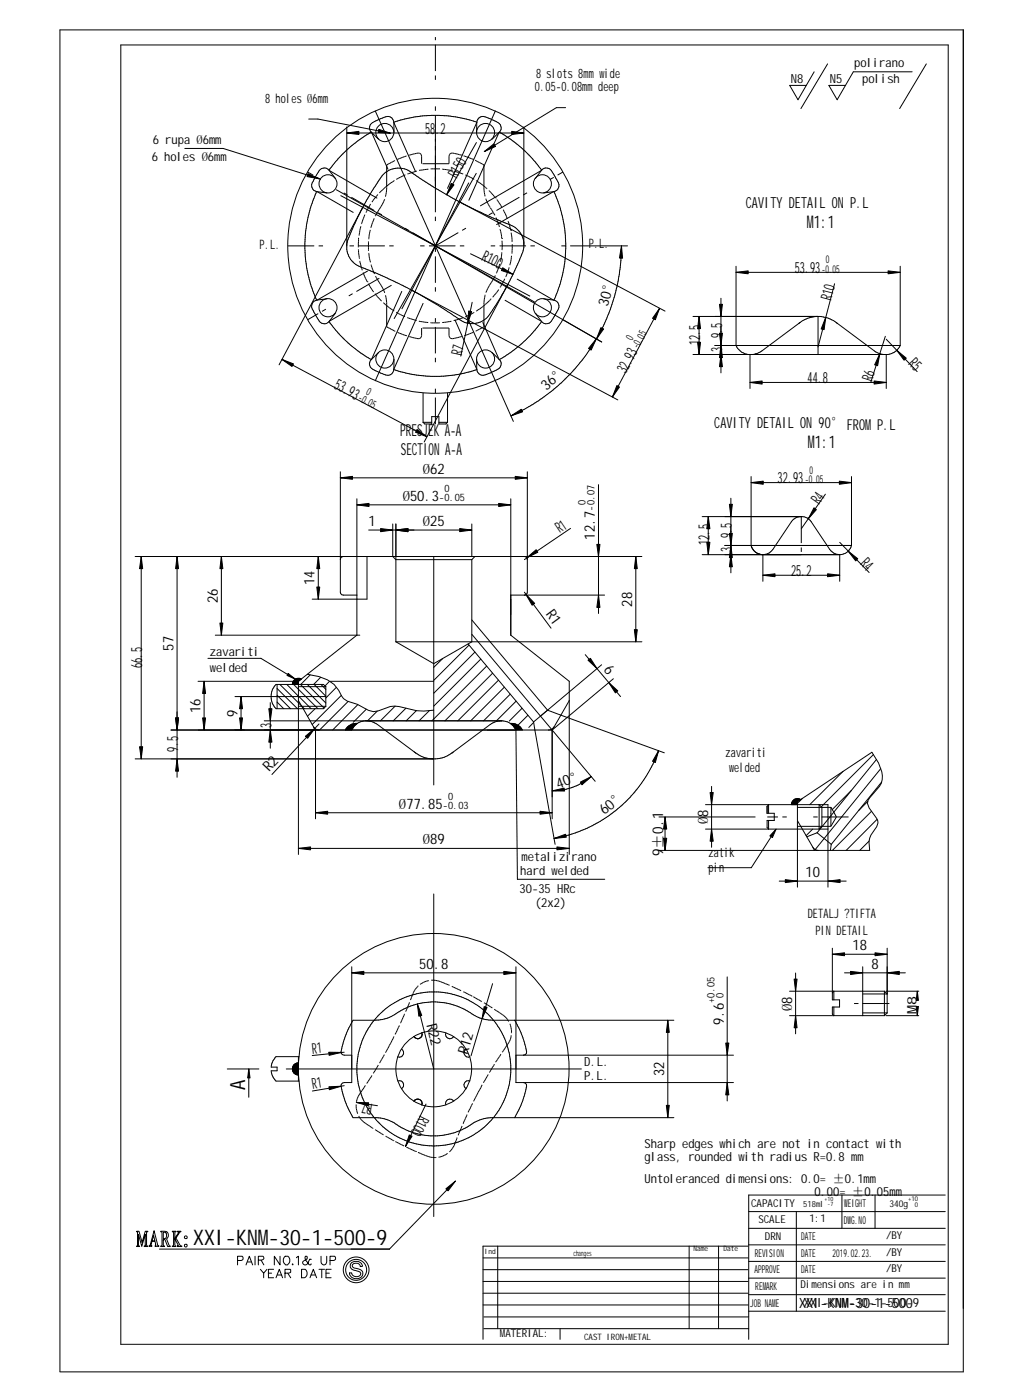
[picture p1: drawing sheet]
<svg xmlns="http://www.w3.org/2000/svg" width="235mm" height="322mm" viewBox="0 0 235 322" stroke-linecap="round" stroke-linejoin="round" font-family="sans-serif">
<g fill="none" stroke="#000" stroke-width=".23">
<path d="M13.8 6.9h208v309.1h-208zM27.8 10.4h190.5v299.2h-190.5zM187.5 16.5l-3.8 6.5-1.9-3.3h3.8M190.5 14.7l-6.1 10.3M210 16.5h-13.5l-3.8 6.5-1.9-3.3h3.9M213.3 14.7l-6.2 10.3M42.5 34.2h8.9l22.1 7M71.1 27.4h2.1l16.7 3.3M75.8 39.3l11 6.3M79.8 29.2v28.3a5.3 5.3 0 0 0 4.4 4.4l5 2.1 5.6 2.8M79.8 30.6h40.8M85.5 30.5l1.7 1.6"/>
<path d="M85.5 30.4a30 30 0 0 0-6 4.4l-2.2 2.4-1.5 2M85.6 30.5l3.7 8.5M86.4 25.6l31.8 71.5M90.7 28.2a1.57 1.57 0 0 0-1-1.3 1.57 1.57 0 0 0-1.7 .3l-1.5 .6a1.57 1.57 0 0 0-1.3 1 1.57 1.57 0 0 0 .3 1.7M90.7 28.2v2.3M90.7 28.1a29.7 29.7 0 0 1 8.7-1.5l3.4 .1 2.1 .2 4.9 1.2M90.7 28.2l5 11.3M100.2 32v10.8M109.7 32.8l-6.9 12.1M109.8 28.2a1.57 1.57 0 0 1 1-1.3 1.57 1.57 0 0 1 1.6 .3l1.5 .6a1.57 1.57 0 0 1 1.3 1 1.57 1.57 0 0 1-.3 1.7l-1.6 1.6M109.8 28.2l-.1 2.3M109.8 28.2l-6.8 15.2"/>
<path d="M114 25.6l-27.6 62.1M114.9 30.5l-7 15.6M115 30.4l2.7 1.8 2.6 2.1 2.3 2.3 2.1 2.6M120.6 29.2v27.8l-1.1 3.1-2.6 5.4M124.6 39.3l-14 8.1M130.2 24.8h-2.1l-16.6 10.1M72.9 44.1l-1.5 4-.8 3.7a30.2 30.2 0 0 0 0 9.7l.8 3.7 1.5 3.9M73 44.1l8.3 4.8M77.2 41.1l-1.4-1.9a1.39 1.39 0 0 0-2.3 .1 9.8 9.8 0 0 0-1.7 3.6 1.44 1.44 0 0 0 1.1 1.2l2.4 .3M83.5 47.7l-.1 .4a51.9 51.9 0 0 0-3.6 8.1M83.5 47.7l-19.2 36.3M105.7 46.4l5.6 2.8 4.6 2a6.5 6.5 0 0 1 4.2 3l.5 1.6"/>
<path d="M105.7 46.4l-5.9-3.3-3.8-2.5a8.3 8.3 0 0 0-3.7-1.8 5 5 0 0 0-5.1 2.7l-3.7 6.2M105.7 46.4l47.4 25.3M108.3 58.4l9.8 4.8M123.3 41.1l1.4-1.9a1.39 1.39 0 0 1 2.3 .1 9.8 9.8 0 0 1 1.7 3.6 1.44 1.44 0 0 1-1.2 1.2l-2.3 .3M127.4 44.1l-13.1 7.6M127.6 44.1l1.2 3.2 .7 2.4a29.8 29.8 0 0 1 0 13.8l-.7 2.5-1.2 3.1M134.2 56.6h10.3M143.1 56.6a42.9 42.9 0 0 1-3.4 16.6l-2.4 4.9M75.3 68.8l-2.4 .3a1.46 1.46 0 0 0-.8 2.4l.5 1a3 3 0 0 0 1.8 2 1.26 1.26 0 0 0 1.4-.5l1.4-1.8M75.8 74.1l2 2.6 2.3 2.3 3 2.3 2.4 1.5M84.6 62.4l-11.6 6.7M90.1 65.7l-14.3 8.3"/>
<path d="M92.5 67.1l-6.9 15.6M94.8 66.8l47.4 25.3M97.4 69.9l-6.7 15.1M104.8 73.7l5 11.3M108.7 69.6l-2.6 12.4M111.2 74.3l3.7 8.4M116.3 69.2l8.3 4.8M116.9 65.5l-2.8 4.9a7.5 7.5 0 0 1-3.9 3.9 5.3 5.3 0 0 1-5.3-1.4l-4.3-2.7-5.8-3.4M116.9 65.5l-19.2 36.3M119.1 64.3l8.3 4.8M124.7 74.1l-2.1 2.6-2.3 2.3-2.6 2.1-2.7 1.7M125.2 68.8l2.3 .3a1.59 1.59 0 0 1 .7 2.8l-.6 1a2.07 2.07 0 0 1-2 1.7l-.9-.6-1.4-1.8"/>
<path d="M137.3 78l-2.3 3.6-3.4 4.2-2.4 2.4-4.3 3.4a46.5 46.5 0 0 1-7.3 4.2M138.5 78.8l-8.9-5.2 9 5.2M151.8 71l-10.8 20.4M159.6 72.9h29.2a7 7 0 0 1 3.7 1.4M161 72.9v8.7M164.6 79.6h42.7M166 68.7v17.2M169.5 61.3v18.3a3.4 3.4 0 0 0 2.8 2M169.5 62.7h37.8M188 72.9a7.2 7.2 0 0 0-3.5 1.1l-9.1 6.8-1 .6-1.1 .2M192.2 65.3l-3.9 14.6M192.5 74.3l.3 .2"/>
<path d="M192.5 74.3l9.1 6.8 1.9 .5M203.8 77.5l-3.3 10.5M204 78.1l7.2 7.5M207.3 79.6a3.6 3.6 0 0 1-2.8 2h-44.9M207.3 61.3v18.3M64.9 82.8l33.4 17.8M87.2 81.2l-1.7 1.6M90.6 85.1a30 30 0 0 0 8.6 1.6h2.1a29.3 29.3 0 0 0 8.5-1.6M90.7 82.7v2.4a1.57 1.57 0 0 1-1 1.3 1.57 1.57 0 0 1-1.7-.4l-1.5-.6a1.57 1.57 0 0 1-1.3-1 1.57 1.57 0 0 1 .3-1.6M97.4 97.3l.4 .3h1.6v-1.6h1.6v1.6h1.7l.3-.3M97.4 97.3h2M97.4 90.5v6.8"/>
<path d="M101 97.3h2M103 90.5v6.8M113.3 81.2l1.6 1.6a1.57 1.57 0 0 1 .3 1.6 1.57 1.57 0 0 1-1.3 1l-1.5 .6a1.59 1.59 0 0 1-1.6 .4 1.59 1.59 0 0 1-1-1.3l-.1-2.4M172.7 88.1h31.3M172.7 81.6v7.9M204 81.6v7.9M78.4 108.7v27.7l.3 .6 .3 .1h3.2M78.4 110.1h43M82.2 114.9v31.4l-13.5 10.6M82.2 116.3h35.4M117.6 114.9v31.4l13.5 10.6v39.9M121.4 108.7v27.7l-.3 .6-.4 .1"/>
<path d="M137.8 111.6v29.7M161.7 119h23.4l.8 .3 .6 .5 4.6 6.8a2.79 2.79 0 0 0 2.7 1.1 2.79 2.79 0 0 0 2.2-2.1M163.1 119v8.7M168.3 114.8v17.1M172.9 109.8v15.8l.2 .4M172.9 111.2h23.1M184.3 119l-1.2 .3-.6 .5-4.6 6.8a2.69 2.69 0 0 1-2.3 1.1M190 113.8l-5.5 8M196 109.8v15.8M31.1 128.2h116.7M32.5 128.2v46.6M40.8 128.2v50.8"/>
<path d="M51 128.2v18.1M73.3 128.2v9.8M79 128.2l-.6 .3v.4M84.5 128.2v9.8h-12.6M84.9 122.1h23.7M90.4 120.7v7.5l.7 .7h17.5M91.1 120.7v27.1M99.9 128.2v52.6M108.6 128.9v18.9l-8.7 5.1-8.8-5.1M108.6 120.7v7.5M109.3 128.2l-.7 .7M117.6 137.1h21.6"/>
<path d="M120.7 128.2l.6 .3 .1 .4M120.7 136.4l6.2 8.3M131.4 121.7l-10.7 7.2M146.4 128.2v19.6M161.7 127.7h31.6v6.2M166.9 125.6h29.1M173.1 126l.7 1 1.4 .7M173.1 126l.4 .7a2.61 2.61 0 0 0 2.1 1v6.2M175.6 132.5h17.7M193.3 124.9l6.8 7M45.6 156.9h23.1M47 156.9v11.2"/>
<path d="M47.9 151.6h12.2l7.9 4.8M49.6 146.3h33.2M63.8 157.6v5.6M63.8 158.6l4.7 4.6M64.4 157.6l5.7 5.6M66 157.6l5.6 5.6M67.6 157.6l5.6 5.6M68.7 156.9v39.9M68.7 158.1h6.3M69.2 157.6l5.4 5.5M69.4 156.4a1.39 1.39 0 0 0-2.1 1.2M70.7 157.6l4.3 4.3"/>
<path d="M70.8 155.3l2.6 .5a7 7 0 0 1 5.3 4.5l.4 .6 .9 .6 2.3 .7 2.5 1.4 1.2 .3 1.1-.2 2.8-1 .9-.1 1 .1 4.1 1 1.7 .1 2.3-.2M71.4 155.4l-2.1 2.2M72.3 157.6l2.7 2.7M73.8 156l-1.6 1.6M73.9 157.6l1.1 1.2M75 158.1l-.5-.5h-11a4 4 0 0 0 0 5.6h11l.5-.5M75 158.1v4.6M75.9 156.9l-1.1 1.1M76 156.9h23.9M77.4 158.3l-2.4 2.5M91.1 147.8h56.7M101.9 151.7l-2 2"/>
<path d="M107.8 148.3l15.1 18M108 148.6l-8.1 8.1M108.6 142.8l17.5 20.8M108.6 146.1l28.4 33.8M109.3 150.2l-9.4 9.5M110.7 151.8l-10.8 10.8M112.1 153.4l-12.7 12.6M113.4 155.1l-11 10.9M114.8 156.7l-9.4 9.3M116.1 158.3l-7.7 7.7M117.5 159.9l-6.2 6.1M134.7 150.8l8.2 9.6"/>
<path d="M138.5 153.1l-14 11.8M141.2 156.3l-14.1 11.8M39.4 168.1h87.7M54.1 160.4h20.9M55.5 160.4v7.7M60.8 166h54.8a3.6 3.6 0 0 1 3.2 2.1l.3 34.4h20.1M62.2 161.8v10.5M63.8 161.7l1.5 1.5M63.8 160.1l3.1 3.1M68.7 161.4l3.5 6.1M68.7 162.7h6.3M72.2 167.5l.4 .6v20.5"/>
<path d="M72.2 167.5a1.33 1.33 0 0 0 1.2 .6M72.6 163.2l-1.8 1.8M73.4 166.7l-10.8 11.7M78.6 160.2l-6.7 6.7M80.2 161.5l-6.6 6.6M82.3 166.6l-.6 .5-.7 1M82.3 166.6a3 3 0 0 0-2.8 1.5M82.4 162.3l-5.8 5.8M84.2 166l-1.2 .2-.7 .4M84.3 163.4l-3 3M84.4 166l1.2 .2 1.3 .7 8.8 6.5M86.9 163.8l-2.3 2.2"/>
<path d="M91 162.6l-3.4 3.4M93.5 163.1l-2.9 2.9M95.4 173.2l.3 .2M95.7 173.4l1.8 1 2 .4M95.9 163.6l-2.4 2.4M98.9 163.6l-2.4 2.4M115.4 166l-1.2 .2-1.3 .7-9.9 7.2-1.1 .4-1.2 .2-69.6 .1M117.5 166.6a3 3 0 0 1 2.8 1.5M118.8 161.5l-4.5 4.5M120.2 163.1l-2.9 3M121.5 164.7l-2.2 2.2M122.9 166.3l4.9 28.2"/>
<path d="M122.9 166.4l-1.1 1.1M126.1 163.6l-3.2 2.7M126.1 163.6l26.9 9.8M127.1 168.1v20.5M127.6 167.5l-.5 .6M127.6 167.5a1.33 1.33 0 0 1-1.3 .6M131.1 161.4l-3.5 6.1M136.1 178.8a14 14 0 0 1-9 3.3M151.6 172.9l-1.3 3.1-1 1.9-2.6 3.8-2.8 3.1-3.9 3.2a32.3 32.3 0 0 1-7.5 3.8l-4.9 1.3M194.1 177.7l-7.7 7.6M201.1 173.8l-12 12M201.8 174.9l-13.7 16.9"/>
<path d="M68.7 195.4h62.4M72.6 187.2h54.5M151.7 195.9h35.8M151.7 188.2h22.2M153.1 188.2v7.7M162.4 191h28.2v13.3M162.4 185.3h28.2v3.4M163.8 181.1v14M177 187.3v-2l-.4 .4v1.6h1.7v1.7h-1.7v1.6l.4 .4v-2M177.5 192.7l-4.5 7.1h-10M183.6 184.6l17.1-11.3 1.6 2.4a5.1 5.1 0 0 1 .2 5.4l-2.3 2.7-.4 .6-.1 .7 .4 1 2 2.9v.6l-.3 .8a5.4 5.4 0 0 0-1.6 5.5h-11.8a1.49 1.49 0 0 1-1.2-.8l-3.6-6.1zM183.6 190.3h5.7"/>
<path d="M183.6 186h7.7M183.6 189.1v15.2M184.4 184.1a1.4 1.4 0 0 0-2.2 1.2M184.7 183.9l-1.1 1.1M187.1 191l-1.5 1.5M188.1 191.8l-2.3 .9M188.1 191.8l3.3 2.7M188.6 185.3l.6 .7v4.3l-.6 .7zM191.3 186v1.9M191.3 186l.7 1.1M191.4 194.5l-.2 1.4M196 182l-4.4 4.5"/>
<path d="M199.8 184.6l-2.1 2.1M200.1 193.7l-2.1 2.2M200.7 186.8l-9.1 9.1M201.9 188.7l-7.1 7.2M203 180.1l-11.6 14.4M99.9 205.9v74.3M179.4 202.9h15.4M191.6 218.4v11.9h1.7v1.6h-1.7v1.7l.4 .3v-2M191.6 219.8h12.7M204.3 218.4v14.9M81 222.7v26.6h-1.8a.79 .79 0 0 0-.6 1.3 22.5 22.5 0 0 0 2.7 6.8h5.5a11 11 0 0 1 5.8 2.4 15.4 15.4 0 0 0 14.6 0l.4-.2a9.9 9.9 0 0 1 5.4-2.2h42.2M81 224.1h37.8"/>
<path d="M96.1 231.3l3.8 14.9M97.1 237.9a1.01 1.01 0 0 1-.5 1.2 1.01 1.01 0 0 1-1.3-.4M102.7 237.9a1.01 1.01 0 0 0 .5 1.2 1.01 1.01 0 0 0 1.3-.4M113.4 226.6l-4.9 16.5M118.5 235a18.7 18.7 0 0 1 2.7 7.6l-.3 .3-.4 .1M118.8 222.7v26.6h50.1M153.8 235v22.4M155.2 235h-41.8a9.4 9.4 0 0 1-5.8-2.2 15.2 15.2 0 0 0-15.7 .2 9 9 0 0 1-5.5 2h-5.1a18.7 18.7 0 0 0-2.7 7.6l.2 .3 .4 .1h1.8M167.4 225v28.6M181.8 233.9h21.8M181.8 228.3h21.8M183.2 224.1v14"/>
<path d="M191.6 228.7l.4-.4v2M194.4 224.1h14M198.6 233.3h5.7M198.6 222.7v11.2M203.6 228.3l.7 .6h-5.7M203.6 228.3v5.6M204 233.9h7.5M204 228.3h7.5M204.3 233.3l-.7 .6M211.2 228.3v1.6M211.2 232.3v1.6M52.3 246.2h7.3"/>
<path d="M57.3 246.2v6.5M65.9 246.2h68M68.7 243.4v5.6M68.7 244.8a1.4 1.4 0 0 0-1.4 1.4 1.4 1.4 0 0 0 1.4 1.4M68.8 243.4h-5.3l-.6 .9-.5 1.5h1.4v.8h-1.4l.3 1.1 .8 1.3h5.3M79.2 242.3l-7.3 .8M79.2 250l-7.3 1.3M82 253.9l4.9 .8M91.6 248.9a1.01 1.01 0 0 1 1.2 .6 1.01 1.01 0 0 1-.4 1.3M92.4 241.6a.99 .99 0 0 1 .4 1.3 .99 .99 0 0 1-1.2 .5M95.3 253.6a1.01 1.01 0 0 1 1.3-.4 1.01 1.01 0 0 1 .5 1.3M98.1 254.3l-4.8 9.8"/>
<path d="M104.5 253.6a1.01 1.01 0 0 0-1.3-.4 1.01 1.01 0 0 0-.5 1.3M107.4 241.6a.99 .99 0 0 0-.5 1.3 .99 .99 0 0 0 1.3 .5M108.2 248.9a1.01 1.01 0 0 0-1.3 .6 1.01 1.01 0 0 0 .5 1.3M118.8 243h50.1M120.5 249.3a.79 .79 0 0 1 .7 1.3 22.5 22.5 0 0 1-2.7 6.8M104.9 272l-15.2 15.7h-53M172.4 279h45.2M183.3 279v23M193.8 275.2v7.7M201.5 275.2v7.7M217.6 275.2h-45.2v33.3M31.5 283.6h.5l.7 2.6 .7-2.6h.6l-.3 .2v3l.3 .3h-.8l.2-.2v-2.6l-.8 2.7-.7-2.7v2.5l.2 .3h-.6l.2-.2v-3.2z"/>
<path d="M35.3 284.5l.3 1.3h-.6zM35.5 283.4l.8 3.4 .3 .2h-.9v-.1a.55 .55 0 0 0 0-.8v-.2h-.7l-.2 .9 .2 .2h-.7l.4-.5zM37 283.6h.9a.98 .98 0 0 1 .9 .7 .98 .98 0 0 1-.4 1.1l.5 1.4 .3 .3h-.6l-.6-1.6-.4 .1v1.3l.3 .2h-.9l.3-.3v-2.9zM37.6 283.8a.55 .55 0 0 1 .6 .1 .55 .55 0 0 1 .2 .6l-.2 .6-.6 .2zM39.7 283.6h.8l-.2 .2v1.5l.8-1.5-.3-.2h.9l-1.2 1.5 .9 1.7 .5 .3h-1l.2-.1-.1-.2-.7-1.4v1.4l.2 .3h-.8l.3-.3v-2.9zM42.5 286.7h.6v.3l-.3 .2a.34 .34 0 0 1-.3-.5zM54.7 290.3l1.1-.1 .2-.2-.1-.5-1.2-.2v2M56.6 291.3l.8-2 .8 2M57 290.6h.8M58.7 289.3v2M59.5 290.2l1-.1 .2-.2v-.4l-1.2-.2v2M59.9 292.3l.8 .9 .8-.9"/>
<path d="M60.1 290.2l.6 1.1M60.7 293.2v1.1M61.8 293.2h.7M63 292.3h-1.2v2h1.2M63.5 294.3l.8-2 .8 2M63.9 293.7h1M64.5 289.3v2l-1.3-2v2M65.6 293.2l1.2-.1 .1-.6-1.3-.2v2M65.7 289.3a.98 .98 0 0 1 1 .6 .98 .98 0 0 1-.2 1.1l-.3 .3a1.02 1.02 0 0 1-.9-1.5zM66.3 293.2l.6 1.1M67.4 291.1l-.1 .1 .1 .1 .1-.1M68.2 289.7l.5-.4v2"/>
<path d="M69.4 292.3h.7a1.04 1.04 0 0 1 .6 1 1.04 1.04 0 0 1-.6 1h-.7zM71.4 294.3l.7-2 .8 2M71.6 293.7h1M71.6 290.1l-.3-.1-.3 .6a.66 .66 0 0 1-.7 .8 .66 .66 0 0 1-.6-.8l1-.6v-.7h-.4l-.1 .2a2.52 2.52 0 0 0 1.1 1.8h.2l.1-.2M73.4 292.3h1.3M73.9 289.3v1.3a.66 .66 0 0 0 .7 .7 .66 .66 0 0 0 .6-.7v-1.3M74.1 292.3v2M75.1 293.2h.7M76 290.3l1-.1 .3-.2-.1-.5-1.2-.2v2M76.2 292.3h-1.1v2h1.1M81 290.8a1.58 1.58 0 0 1 2.4 .7v.2h-.5a.93 .93 0 0 0-.8-.8 .93 .93 0 0 0-1 .7l.4 .4a2.15 2.15 0 0 1 2 1 1.53 1.53 0 0 1-1.4 1.5 1.53 1.53 0 0 1-1.6-1.3l.4-.1a1.09 1.09 0 0 0 1 .9 1.09 1.09 0 0 0 1.2-.7l-.3-.4-.3-.1a2.13 2.13 0 0 1-1.9-1l.1-.6zM111.2 297.8h61"/>
<path d="M111.2 295.1h61M111.2 292.4h61M111.2 289.7h61M114.6 287v19M158.7 287v19M165.4 287v19M172.2 287h-61v21.5M172.4 286.7h45.2M172.4 290.5h45.2M172.4 294.4h45.2M172.4 298.2h45.2M172.4 282.9h45.2"/>
<path d="M111.2 300.6h61M111.4 306h61M111.4 303.3h61M128.9 306v2.5M172.4 302h45.2"/>
<circle cx="88.6" cy="30.5" r="2.09"/>
<circle cx="111.8" cy="30.5" r="2.09"/>
<circle cx="75.5" cy="42.3" r="2.09"/>
<circle cx="100.2" cy="56.6" r="34"/>
<circle cx="124.9" cy="42.3" r="2.09"/>
<circle cx="75.5" cy="70.9" r="2.09"/>
<circle cx="124.9" cy="70.9" r="2.09"/>
<circle cx="88.6" cy="82.7" r="2.09"/>
<circle cx="111.8" cy="82.7" r="2.09"/>
<circle cx="99.8" cy="246.2" r="31.2"/>
<circle cx="99.9" cy="246.2" r="8.7"/>
<circle cx="99.9" cy="246.2" r="17.7"/>
<circle cx="42.8" cy="285" r=".33"/>
<circle cx="82" cy="292.5" r="2.42"/>
<circle cx="82" cy="292.5" r="2.96"/>
</g>
<g fill="#000" stroke="#000" stroke-width=".23">
<path d="M70.9 40l2.6 1.2-2.8-.5z" fill-rule="evenodd"/>
<path d="M79.8 30.6l2.8-.3v.7z" fill-rule="evenodd"/>
<path d="M87.2 29.8l2.7 .9-2.8-.2z" fill-rule="evenodd"/>
<path d="M111.5 34.9l2.2-1.8 .4 .6z" fill-rule="evenodd"/>
<path d="M117.8 30.3l2.8 .3-2.8 .4z" fill-rule="evenodd"/>
<path d="M103.9 42.2l.6 .4-1.7 2.3z" fill-rule="evenodd"/>
<path d="M143.1 56.6l.2 2.9-.7-.1z" fill-rule="evenodd"/>
<path d="M107.9 71.6l.7 .2-.9 2.7z" fill-rule="evenodd"/>
<path d="M115.7 61.7l2.4 1.5-2.7-.9z" fill-rule="evenodd"/>
<path d="M138.3 75.5l.7 .3-1.7 2.3z" fill-rule="evenodd"/>
<path d="M151.8 71l-.9 2.6-.7-.3z" fill-rule="evenodd"/>
<path d="M160.6 78.9h.7l-.3 2.7z" fill-rule="evenodd"/>
<path d="M161 72.9l.3 2.8h-.7z" fill-rule="evenodd"/>
<path d="M165.7 76.7h.6l-.3 2.9z" fill-rule="evenodd"/>
<path d="M165.7 70.1h.6l-.3 2.8z" fill-rule="evenodd"/>
<path d="M169.5 62.7l2.8-.3v.7z" fill-rule="evenodd"/>
<path d="M190.1 73.1l-.4 2.8-.6-.1z" fill-rule="evenodd"/>
<path d="M204.5 62.4l2.8 .3-2.8 .4z" fill-rule="evenodd"/>
<path d="M64.9 82.8l2.7 1-.4 .6z" fill-rule="evenodd"/>
<path d="M96 98.9l2.3 1.7-2.6-1z" fill-rule="evenodd"/>
<path d="M117.6 95.8l2.4-1.5 .3 .6z" fill-rule="evenodd"/>
<path d="M137.3 78l-1.2 2.6-.6-.4z" fill-rule="evenodd"/>
<path d="M142 88.8l.6 .3-1.6 2.3z" fill-rule="evenodd"/>
<path d="M166 81.6l.3 2.8h-.6z" fill-rule="evenodd"/>
<path d="M166 79.6l.3 2.8h-.6z" fill-rule="evenodd"/>
<path d="M172.7 88.1l2.8-.4v.8z" fill-rule="evenodd"/>
<path d="M201.3 87.7l2.7 .4-2.7 .4z" fill-rule="evenodd"/>
<path d="M202.6 81.5l-.5 2.7-.7-.2z" fill-rule="evenodd"/>
<path d="M206.5 80.7l2.2 1.8-.5 .5z" fill-rule="evenodd"/>
<path d="M78.4 110.1l2.8-.4v.7z" fill-rule="evenodd"/>
<path d="M82.2 116.3l2.8-.4v.8z" fill-rule="evenodd"/>
<path d="M114.8 115.9l2.8 .4-2.8 .4z" fill-rule="evenodd"/>
<path d="M118.6 109.7l2.8 .4-2.8 .3z" fill-rule="evenodd"/>
<path d="M167.9 116.1h.7l-.3 2.9z" fill-rule="evenodd"/>
<path d="M172.9 111.2l2.8-.4v.7z" fill-rule="evenodd"/>
<path d="M187.4 117l.6 .4-1.9 2.1z" fill-rule="evenodd"/>
<path d="M193.3 110.8l2.7 .4-2.7 .3z" fill-rule="evenodd"/>
<path d="M32.5 128.2l.4 2.8h-.8z" fill-rule="evenodd"/>
<path d="M40.8 128.2l.3 2.8h-.7z" fill-rule="evenodd"/>
<path d="M51 128.2l.3 2.8h-.7z" fill-rule="evenodd"/>
<path d="M73.3 128.2l.3 2.8h-.7z" fill-rule="evenodd"/>
<path d="M72.9 135.2h.7l-.3 2.8z" fill-rule="evenodd"/>
<path d="M87.6 121.7l2.8 .4-2.8 .4z" fill-rule="evenodd"/>
<path d="M91.1 122.1l2.8-.4v.8z" fill-rule="evenodd"/>
<path d="M91.1 122.1l2.8-.4v.8z" fill-rule="evenodd"/>
<path d="M105.8 121.7l2.8 .4-2.8 .4z" fill-rule="evenodd"/>
<path d="M121.1 136.9l2 2.1-.6 .4z" fill-rule="evenodd"/>
<path d="M121.3 128.5l2.1-1.9 .4 .6z" fill-rule="evenodd"/>
<path d="M137.4 125.4h.7l-.3 2.8z" fill-rule="evenodd"/>
<path d="M137.8 137.1l.3 2.8h-.7z" fill-rule="evenodd"/>
<path d="M146.4 128.2l.3 2.8h-.7z" fill-rule="evenodd"/>
<path d="M163.1 119l.3 2.8h-.7z" fill-rule="evenodd"/>
<path d="M162.7 124.9h.7l-.3 2.8z" fill-rule="evenodd"/>
<path d="M167.9 122.8h.7l-.3 2.8z" fill-rule="evenodd"/>
<path d="M168.3 127.7l.3 2.8h-.7z" fill-rule="evenodd"/>
<path d="M168.3 125.6l.3 2.8h-.7z" fill-rule="evenodd"/>
<path d="M175.6 132.5l2.8-.3v.6z" fill-rule="evenodd"/>
<path d="M190.5 132.2l2.8 .3-2.8 .3z" fill-rule="evenodd"/>
<path d="M195.3 126.9l2.2 1.8-.5 .5z" fill-rule="evenodd"/>
<path d="M47 156.9l.3 2.8h-.6z" fill-rule="evenodd"/>
<path d="M50.6 143.5h.7l-.3 2.8z" fill-rule="evenodd"/>
<path d="M66.3 155.1l1.7 1.3-1.9-.8z" fill-rule="evenodd"/>
<path d="M68 156.4l.5-.2 .9 .2-.7 .5v.7h-1.4l.1-.5z" fill-rule="evenodd"/>
<path d="M135.4 152l.5-.4 1.6 2.4z" fill-rule="evenodd"/>
<path d="M140.2 157.2l2 1.9-.5 .5z" fill-rule="evenodd"/>
<path d="M146 145h.7l-.3 2.8z" fill-rule="evenodd"/>
<path d="M32.1 172h.8l-.4 2.8z" fill-rule="evenodd"/>
<path d="M40.4 165.3h.7l-.3 2.8z" fill-rule="evenodd"/>
<path d="M40.8 174.8l.3 2.8h-.7z" fill-rule="evenodd"/>
<path d="M40.4 165.3h.7l-.3 2.8z" fill-rule="evenodd"/>
<path d="M46.7 165.3h.6l-.3 2.8z" fill-rule="evenodd"/>
<path d="M55.5 160.4l.3 2.8h-.6z" fill-rule="evenodd"/>
<path d="M55.2 165.3h.6l-.3 2.8z" fill-rule="evenodd"/>
<path d="M62.2 168.1l.4 2.8h-.7z" fill-rule="evenodd"/>
<path d="M61.9 163.2h.7l-.4 2.8z" fill-rule="evenodd"/>
<path d="M70.3 169.6l2.2-1.8-1.7 2.2z" fill-rule="evenodd"/>
<path d="M79.8 167.7a3.1 3.1 0 0 1 2.5-1.1l-.8 .7-.5 .8h-1.5z" fill-rule="evenodd"/>
<path d="M117.5 166.6a3 3 0 0 1 2.8 1.5h-1.5l-.5-.8z" fill-rule="evenodd"/>
<path d="M151.6 172.9l-.7 2.7-.7-.3z" fill-rule="evenodd"/>
<path d="M68.7 195.4l2.8-.3v.6z" fill-rule="evenodd"/>
<path d="M72.6 187.2l2.8-.4v.7z" fill-rule="evenodd"/>
<path d="M124.3 186.8l2.8 .4-2.8 .3z" fill-rule="evenodd"/>
<path d="M128.2 195.1l2.9 .3-2.9 .3z" fill-rule="evenodd"/>
<path d="M127.1 182.1l2.8-.6 .1 .7z" fill-rule="evenodd"/>
<path d="M127.6 193.1l2.6-1 .2 .7z" fill-rule="evenodd"/>
<path d="M133.6 180.1l2.5-1.3-2.1 1.9z" fill-rule="evenodd"/>
<path d="M153.1 188.2l.4 2.8h-.7z" fill-rule="evenodd"/>
<path d="M152.8 193.1h.7l-.4 2.8z" fill-rule="evenodd"/>
<path d="M163.8 191l.4 2.7h-.7z" fill-rule="evenodd"/>
<path d="M163.5 182.5h.7l-.4 2.8z" fill-rule="evenodd"/>
<path d="M178.7 191l-.9 1.9-.6-.4z" fill-rule="evenodd"/>
<path d="M182.5 184.4a1.48 1.48 0 0 1 1.9-.3l-.8 .5v.7h-1.4z" fill-rule="evenodd"/>
<path d="M180.8 202.6l2.8 .3-2.8 .4z" fill-rule="evenodd"/>
<path d="M190.6 202.9l2.8-.3v.7z" fill-rule="evenodd"/>
<path d="M81 224.1l2.8-.4v.7z" fill-rule="evenodd"/>
<path d="M96.1 231.3l1 2.6-.7 .1z" fill-rule="evenodd"/>
<path d="M111.5 231.8l.6 .2-1.1 2.6z" fill-rule="evenodd"/>
<path d="M116 223.7l2.8 .4-2.8 .3z" fill-rule="evenodd"/>
<path d="M153.8 235l.3 2.8h-.7z" fill-rule="evenodd"/>
<path d="M182.8 225.5h.7l-.3 2.8z" fill-rule="evenodd"/>
<path d="M183.2 233.9l.3 2.8h-.7z" fill-rule="evenodd"/>
<path d="M191.6 219.8l2.8-.4v.7z" fill-rule="evenodd"/>
<path d="M195.8 223.7l2.8 .4-2.8 .3z" fill-rule="evenodd"/>
<path d="M201.5 219.4l2.8 .4-2.8 .3z" fill-rule="evenodd"/>
<path d="M204.3 224.1l2.8-.4v.7z" fill-rule="evenodd"/>
<path d="M210.9 231.8h.6l-.3 2.1z" fill-rule="evenodd"/>
<path d="M211.2 228.3l.3 2.1h-.6z" fill-rule="evenodd"/>
<path d="M57.3 246.2l.3 2.1h-.6z" fill-rule="evenodd"/>
<path d="M67.3 246.2h1.4v1.4a1.45 1.45 0 0 1-1.4-1.4z" fill-rule="evenodd"/>
<path d="M67.7 245.2l1-.4v1.4h-1.4z" fill-rule="evenodd"/>
<path d="M75.7 242.3l2.8 .1-2.7 .7z" fill-rule="evenodd"/>
<path d="M75.7 250.3l2.8-.1-2.7 .8z" fill-rule="evenodd"/>
<path d="M82 253.9l2.9 .1-.1 .7z" fill-rule="evenodd"/>
<path d="M153.4 254.6h.7l-.3 2.8z" fill-rule="evenodd"/>
<path d="M167.4 249.3l.4 2.9h-.7z" fill-rule="evenodd"/>
<path d="M167.1 240.2h.7l-.4 2.8z" fill-rule="evenodd"/>
<path d="M94.2 261.4l.7 .3-1.6 2.4z" fill-rule="evenodd"/>
<path d="M102.7 273.8l2.2-1.8-1.7 2.3z" fill-rule="evenodd"/>
</g>
<path d="M100.2 56.6l29.4 17M90.7 73.4l19-33.5M123.1 69.6l-45.7-25.9M188.3 81.6v-8.7M187.5 195.9l15.3-18.9" fill="none" stroke="#000" stroke-width=".23" stroke-dasharray="103.6 12.2 4.1 12.2" stroke-linecap="butt"/>
<g fill="none" stroke="#000" stroke-width=".23" stroke-dasharray="6.1 1 1" stroke-linecap="butt">
<path d="M89.4 37.8l-.4 .2M89.7 37.6l-.3 .2M90.1 37.4l-.4 .2M90.5 37.2l-.4 .2M90.8 37l-.3 .2M90.9 36.9l-.1 .1M91.6 36.7h-.2M91.9 36.5l-.3 .2M92.3 36.4l-.4 .1M92.7 36.2l-.4 .2M93.1 36.1l-.4 .1M93.5 36l-.4 .1"/>
<path d="M93.6 35.9l-.1 .1M94.1 40l-.3 .1M94.3 35.7l-.2 .1M94.5 39.9l-.4 .1M94.7 35.6l-.4 .1M94.9 39.7l-.4 .2M95 35.5l-.3 .1M95.3 39.6l-.4 .1M95.5 35.4l-.5 .1M95.7 39.5l-.4 .1M95.8 35.3l-.3 .1M96 39.4l-.3 .1"/>
<path d="M96.3 35.2l-.5 .1M96.6 35.3l-.3-.1M96.9 39.2h-.4M96.9 35.5l-.3-.2M97.1 36l-.2-.5M97.1 37.7v-1.7M97.3 39.1l-.4 .1M97.7 39.1h-.4M98.1 39l-.4 .1M98.6 39h-.5M98.6 38.9v.1M99.4 38.9h-.3"/>
<path d="M99.8 38.9h-.4M100.2 38.9h-.4M100.6 38.9h-.4M101 38.9h-.4M101.3 38.9h-.3M101.9 39l-.1-.1M102.3 39h-.4M102.7 39.1l-.4-.1M103.1 39.1h-.4M103.4 37.7v-1.7M103.4 37.7h-6.3M103.5 35.5l-.1 .5"/>
<path d="M103.5 39.2l-.4-.1M103.8 35.3l-.3 .2M104 39.3l-.5-.1M104.2 35.2l-.4 .1M104.6 35.3l-.4-.1M104.8 39.5l-.3-.1M105 35.4l-.4-.1M105.2 39.6l-.4-.1M105.4 35.5l-.4-.1M105.6 39.7l-.4-.1M105.8 35.6l-.4-.1M106 39.9l-.4-.2"/>
<path d="M106.2 35.7l-.4-.1M106.4 40l-.4-.1M107 36l-.3-.1M107.4 36.1l-.4-.1M107.7 36.2l-.3-.1M108.1 36.4l-.4-.2M108.5 36.5l-.4-.1M108.9 36.7l-.4-.2M109.6 37l-.2-.1M110 37.2l-.4-.2M110.4 37.4l-.4-.2M110.7 37.6l-.3-.2"/>
<path d="M111.1 37.8l-.4-.2M111.4 38l-.3-.2M66.3 56.6h67.9M82.5 56v.4M82.5 56.4v.4M82.5 56.8v.2M82.5 57.4v.3M82.5 54.8v.3M82.5 55.1v.5M82.5 55.6v.4M82.5 57.7v.4M82.5 58.1l.1 .4"/>
<path d="M82.6 58.5l.1 .4M82.7 58.9v.4M82.7 53.9v.4M82.7 59.3l.1 .3M82.8 53.5l-.1 .4M82.8 53.1v.4M82.9 52.7l-.1 .4M83.1 52.1v.2M83.1 52.3l-.2 .4M83.3 51.5l-.1 .1M83.4 51.1l-.1 .4M83.5 50.7l-.1 .4"/>
<path d="M83.7 50.3l-.2 .4M83.8 49.9l-.1 .4M84 49.4v.1M84 49.5l-.2 .4M84.4 48.8l-.2 .2M84.5 48.4l-.1 .4M84.8 48l-.3 .4M84.8 55.6v.2M84.8 55.8v.4M84.8 56.2v.4M84.8 56.6v.5M84.8 57.1v.4"/>
<path d="M84.8 57.5v.3M84.9 54.9v.2M84.9 58.3l.1 .4M85 47.7l-.2 .3M85 54.5l-.1 .4M85 58.7v.5M85 54.1v.4M85 59.2l.1 .4M85.1 53.7l-.1 .4M85.1 59.6l.1 .4M85.2 47.3l-.2 .4M85.2 53.3l-.1 .4"/>
<path d="M85.2 60l.1 .4M85.3 52.9l-.1 .4M85.3 47l-.1 .3M85.4 52.4h-.1M85.5 52.1l-.1 .3M85.6 51.6l-.1 .5M85.8 51.3l-.2 .3M85.9 46.2l-.3 .4M85.9 50.9l-.1 .4M86.1 45.9l-.2 .3M86.1 50.4l-.2 .5M86.1 50.3v.1"/>
<path d="M86.4 45.6l-.3 .3M86.4 49.7v.1M86.7 45.2l-.3 .4M86.7 49.3l-.3 .4M86.9 49l-.2 .3M86.9 44.9l-.2 .3M87 44.8l-.1 .1M87.1 48.6l-.2 .4M87.3 48.2l-.2 .4M87.5 44.3l-.2 .1M87.5 47.9l.3-.4M87.5 47.9l-.2 .3"/>
<path d="M87.8 44l-.3 .3M87.8 47.5l.2-.4M88 47.1l.2-.3M88.1 43.7l-.3 .3M88.2 46.8l.1-.4M88.3 46.4l.2-.4M88.4 43.4l-.3 .3M88.5 46l.1-.2M88.7 43.2l-.3 .2M88.7 45.3l.1-.1M88.8 45.2l.1-.4M88.9 44.8v-.4"/>
<path d="M88.9 44.4l.1-.4M89 44v-.5M89 42.9l-.3 .3M89 43.1v-5.1M89 43.5v-.3M89.4 42.6l-.4 .3M89.7 42.4l-.3 .2M90 42.1l-.3 .3M90.4 41.9l-.4 .2M90.7 41.6l-.3 .3M90.8 41.6h-.1M91.4 41.2l-.2 .1"/>
<path d="M91.8 41l-.4 .2M92.2 40.8l-.4 .2M92.5 40.6l-.3 .2M92.9 40.5l-.4 .1M93.3 40.2v.1M93.3 40.3l-.4 .2M100.2 56.6l29.4-17M100.2 56.6l-29.4-17M106.6 40.1l-.2-.1M107.5 40.5l-.4-.2M107.9 40.6l-.4-.1M108.3 40.8l-.4-.2"/>
<path d="M108.7 41l-.4-.2M109 41.2l-.3-.2M109.2 41.3l-.2-.1M109.7 41.6h-.1M110.1 41.9l-.4-.3M110.4 42.1l-.3-.2M110.8 42.4l-.4-.3M111.1 42.6l-.3-.2M111.4 42.9l-.3-.3M111.4 43.1v-5.1M111.4 43.1v.4M111.4 43.5l.1 .5"/>
<path d="M111.5 44v.4M111.5 44.4l.1 .4M111.6 44.8l.1 .4M111.8 43.2l-.4-.3M111.8 45.7l.1 .3M111.9 46l.2 .4M112.1 43.4l-.3-.2M112.1 46.4l.2 .4M112.1 43.5v-.1M112.3 46.8l.2 .3M112.5 47.1l.2 .4M112.7 44l-.1-.1"/>
<path d="M112.7 47.5l.2 .3M113 44.3l-.3-.3M113.2 48.2l-.3-.3M113.2 44.6l-.2-.3M113.4 48.6l-.2-.4M113.5 44.9l-.3-.3M113.6 49l-.2-.4M113.8 45.2l-.3-.3M113.8 49.3l-.2-.3M114 49.6l-.2-.3M114.1 45.6l-.3-.4M114.3 50.4l-.1-.3"/>
<path d="M114.5 50.9l-.2-.5M114.6 46.2l-.2-.2M114.7 51.3l-.2-.4M114.8 46.6l-.2-.4M114.8 51.6l-.1-.3M114.9 52.1l-.1-.5M115 52.3l-.1-.2M115.1 46.9l-.3-.3M115.1 52.9v-.1M115.3 47.3l-.2-.4M115.3 60l.1-.4M115.3 53.3l-.2-.4"/>
<path d="M115.4 59.6v-.4M115.4 53.7l-.1-.4M115.4 59.2l.1-.5M115.4 54.1v-.4M115.5 47.7l-.2-.4M115.5 58.7v-.4M115.5 54.5l-.1-.4M115.5 58.3v-.2M115.5 54.9v-.4M115.6 47.8l-.1-.1M115.6 57.6v-.1M115.6 57.5v-.4"/>
<path d="M115.6 57.1l.1-.5M115.6 56.2v-.4M115.6 55.8v-.4M115.7 56.6l-.1-.4M115.9 48.4v-.1M116.1 48.8l-.2-.4M116.3 49.1l-.2-.3M116.5 49.5l-.2-.4M116.6 49.9l-.1-.4M116.8 50.3l-.2-.4M116.8 50.4v-.1M117.1 51.1l-.1-.2"/>
<path d="M117.2 51.5l-.1-.4M117.3 51.9l-.1-.4M117.4 52.3l-.1-.4M117.5 52.7l-.1-.4M117.6 53.1l-.1-.4M117.7 59.8v-.5M117.7 59.3l.1-.4M117.7 53.9v-.3M117.8 54.3l-.1-.4M117.9 58.4v-.3M117.9 54.8l-.1-.5M117.9 58.1v-.4"/>
<path d="M117.9 57.7v-.4M117.9 55.7v-.1M117.9 55.6v-.5M117.9 55.1v-.3M117.9 57.3v-.5M117.9 56.8v-.4M117.9 56.4v-.2M82.8 60.1v.1M82.8 60.2l.1 .4M82.9 60.6l.2 .4M83.1 61v.4M83.1 61.4l.2 .4"/>
<path d="M83.3 61.8l.1 .4M83.4 62.2v.1M83.6 62.8l.1 .2M83.7 63l.1 .4M83.8 63.4l.2 .3M84 63.7l.2 .4M84.2 64.1l.2 .4M84.4 64.5l.1 .4M84.8 65.3l.2 .3M85 65.6l.2 .4M85.2 66l.2 .3M85.4 66.3l.2 .4"/>
<path d="M85.4 60.9l.1 .3M85.5 61.2l.1 .4M85.6 66.7l.3 .3M85.6 61.6l.2 .4M85.8 62l.1 .4M85.9 67l.1 .3M85.9 62.4l.2 .4M86.1 62.8l.1 .3M86.3 67.6l.1 .1M86.4 67.7l.3 .3M86.4 63.6l.3 .4M86.7 68l.2 .4"/>
<path d="M86.7 64l.2 .3M86.9 64.3l.2 .4M86.9 68.4l.3 .3M87.1 64.7l.2 .3M87.2 68.7l.3 .2M87.3 65l.2 .4M87.3 64.1l-16.5 9.5M87.5 68.9l.3 .3M87.8 69.2l.1 .1M87.8 65.7l-.3-.3M88 66.1l-.2-.4M88.2 66.5l-.2-.4"/>
<path d="M88.3 69.7l.1 .1M88.3 66.9l-.1-.4M88.4 69.8l.3 .3M88.5 67.3l-.2-.4M88.6 67.5l-.1-.2M88.7 70.1l.3 .3M88.8 68.1l-.1-.1M88.9 68.5l-.1-.4M88.9 68.9v-.4M89 69.3l-.1-.4M89 70.4l.4 .2M89 70.1v5.2"/>
<path d="M89 75.3l.4 .2M89 70.1v-.4M89 69.7v-.4M89.4 70.6l.3 .3M89.4 75.5l.3 .1M89.7 70.9l.3 .2M89.7 75.6l.4 .2M90 71.1l.4 .3M90.1 75.8l.4 .2M90.4 71.4l.3 .2M90.5 76l.3 .2M90.7 71.6l.1 .1"/>
<path d="M90.8 76.2l.2 .1M91.2 71.9l.2 .1M91.4 72l.4 .2M91.5 76.5l.1 .1M91.6 76.6l.3 .1M91.8 72.2l.4 .2M91.9 76.7l.4 .2M92.2 72.4l.3 .2M92.3 76.9l.4 .1M92.5 72.6l.4 .2M92.7 77l.4 .2M92.9 72.8l.4 .1"/>
<path d="M93.1 77.2l.4 .1M93.5 77.3h.2M93.8 73.1l.3 .2M94.1 73.3l.4 .1M94.2 77.5h.1M94.3 77.5l.4 .1M94.5 73.4l.4 .1M94.7 77.6l.3 .2M94.9 73.5l.4 .1M95 77.8h.5M95.3 73.6l.4 .2M95.5 77.8l.3 .1"/>
<path d="M95.7 73.8h.2M95.8 77.9l.5 .1M96.3 78h.3M96.4 73.9l.1 .1M96.5 74l.4 .1M96.6 78l.3-.3M96.9 74.1h.4M96.9 77.7l.2-.4M97.1 75.6v1.7M97.3 74.1l.4 .1M97.7 74.2h.4M98.1 74.2l.5 .1"/>
<path d="M99.1 74.3l.3 .1M99.4 74.4h.4M99.8 74.4h.4M100.2 74.4h.4M100.6 74.4h.4M101 74.4l.3-.1M101.8 74.3h.1M101.9 74.3l.4-.1M102.3 74.2h.4M102.7 74.2l.4-.1M103.1 74.1h.4M103.4 75.6h-6.3"/>
<path d="M103.4 77.3l.1 .4M103.4 75.6v1.7M103.5 77.7l.3 .3M103.5 74.1l.4-.1M103.8 78h.4M104.2 78l.4-.1M104.4 73.8h.4M104.6 77.9l.4-.1M104.8 73.8l.4-.2M105 77.8h.4M105.2 73.6l.4-.1M105.4 77.8l.4-.2"/>
<path d="M105.6 73.5l.4-.1M105.8 77.6l.4-.1M106 73.4l.4-.1M106.2 77.5h.1M106.4 73.3l.2-.1M106.8 77.3h.2M107 77.3l.4-.1M107.1 73l.4-.2M107.4 77.2l.3-.2M107.5 72.8l.4-.2M107.7 77l.4-.1M107.9 72.6l.4-.2"/>
<path d="M108.1 76.9l.4-.2M108.3 72.4l.4-.2M108.5 76.7l.4-.1M108.7 72.2l.3-.2M108.9 76.6l.1-.1M109 72l.2-.1M109.5 76.3l.1-.1M109.6 71.7l.1-.1M109.6 76.2l.4-.2M109.7 71.6l.4-.2M110 76l.4-.2M110.1 71.4l.3-.3"/>
<path d="M110.4 75.8l.3-.2M110.4 71.1l.4-.2M110.7 75.6l.4-.1M110.8 70.9l.3-.3M111.1 75.5l.3-.2M111.1 70.6l.3-.2M111.4 70.4l.4-.3M111.4 70.1v5.2M111.4 69.7v.4M111.5 69.3l-.1 .4M111.5 68.9v.4M111.6 68.5l-.1 .4"/>
<path d="M111.7 67.9v.2M111.7 68.1l-.1 .4M111.8 70.1l.3-.3M111.9 67.3l-.1 .1M112.1 69.8l.3-.3M112.1 66.9l-.2 .4M112.3 66.5l-.2 .4M112.4 69.5l.3-.3M112.5 66.1l-.2 .4M112.7 69.2l.3-.3M112.7 65.7l-.2 .4M112.9 65.4l-.2 .3"/>
<path d="M112.9 65.4l.3-.4M113 68.9l.1-.1M113.2 65l.2-.3M113.4 64.7l.2-.4M113.4 68.4h.1M113.5 68.4l.3-.4M113.6 64.3l.2-.3M113.8 68l.3-.3M113.8 64l.2-.4M114 63.6v-.2M114.1 67.7l.2-.3M114.3 62.9v-.1"/>
<path d="M114.3 67.4l.3-.4M114.3 62.8l.2-.4M114.5 62.4l.2-.4M114.6 67l.2-.3M114.7 62l.1-.4M114.8 61.6l.1-.4M114.9 61.2l.2-.4M115.1 66.2l.2-.2M115.1 60.3l.2-.3M115.3 66l.2-.4M115.5 65.6l.2-.3M115.7 65.3l.2-.4"/>
<path d="M115.9 64.9l.2-.4M116.1 64.5l.1-.3M116.4 63.7h.1M116.5 63.7l.1-.3M116.6 63.4l.2-.4M116.8 63l.1-.4M116.9 62.6l.2-.4M117.1 62.2l.1-.4M117.2 61.8v-.2M117.3 61.1l.1-.1M117.4 61l.1-.4M117.5 60.6l.1-.4"/>
<path d="M117.6 60.2l.1-.4M100.2 97.6v-89.1M184.5 119v8.7M189.3 190.3h2M191.3 190.3v-2.4M191.3 190.3l1.3-2.1M195.4 188.2h-18.7M90.3 239.6l.2-.3M90.5 239.3l.1-.4M90.6 238.9l.1-.2M90.9 238.2h.1M91 238.2l.2-.4"/>
<path d="M91.2 237.8l.2-.4M91.4 237.4l.2-.4M91.6 237l.1-.4M91.7 236.6l.2-.4M92.2 235.7l.1-.2M92.3 235.5l.2-.4M92.5 235.1l.1-.4M92.6 234.7l.2-.4M92.8 234.3l.2-.3M93 234l.1-.4M93.1 233.6v-.1M93.4 233l.1-.2"/>
<path d="M93.5 232.8l.1-.4M93.6 232.4l.2-.4M93.8 232l.2-.4M94 231.6l.1-.3M94.1 231.3l.2-.4M94.3 230.9v-.1M94.5 230.3l.1-.2M94.6 230.1l.1-.4M94.7 229.7l.2-.4M94.9 229.3l.2-.4M95.2 228.5l-.1 .4M95.4 228.2l-.2 .3"/>
<path d="M95.6 227.8l-.2 .4M95.9 227.5l-.3 .3M96.1 227.2l-.2 .3M96.3 227l-.2 .2M96.8 226.7h-.1M97.1 226.5l-.3 .2M97.5 226.3l-.4 .2M97.8 226.1l-.3 .2M98.2 226l-.4 .1M98.6 225.9l-.4 .1M98.8 225.8l-.2 .1M99.4 225.7h-.1"/>
<path d="M99.8 225.7h-.4M100.2 225.8l-.4-.1M100.7 225.9l-.5-.1M101 226l-.3-.1M101.4 226.1l-.4-.1M101.8 226.3l-.4-.2M102.2 226.4l-.4-.1M102.5 226.6l-.3-.2M102.9 226.7l-.4-.1M103.3 226.9l-.4-.2M103.5 226.9h-.2M104.1 227.2l-.1-.1"/>
<path d="M104.4 227.4l-.3-.2M104.8 227.5l-.4-.1M105.2 227.7l-.4-.2M105.5 227.9l-.3-.2M105.9 228l-.4-.1M106.2 228.2l-.3-.2M107 228.5l-.3-.1M107.3 228.7l-.3-.2M107.7 228.9l-.4-.2M108 229.1l-.3-.2M108.4 229.3l-.4-.2M108.8 229.5l-.4-.2"/>
<path d="M109.1 229.6h-.1M109.5 229.9l-.4-.3M109.8 230.1l-.3-.2M110.2 230.2l-.4-.1M110.5 230.4l-.3-.2M110.9 230.7l-.4-.3M111 230.7h-.1M111.6 231h-.2M111.9 231.3l-.3-.3M112.3 231.5l-.4-.2M112.6 231.7l-.3-.2M112.9 231.9l-.3-.2"/>
<path d="M113.3 232.1l-.4-.2M113.4 232.1h-.1M114 232.6l-.2-.2M114.3 232.8l-.3-.2M114.6 233l-.3-.2M115 233.2l-.4-.2M115.3 233.5l-.3-.3M115.7 233.7l-.4-.2M116 233.9l-.3-.2M116.3 234.2l-.3-.3M116.6 234.5l-.3-.3M116.8 234.8l-.2-.3"/>
<path d="M117.1 235.1l-.3-.3M117.1 235.3v-.2M117.3 239.8l.2-.3M117.4 235.9v-.1M117.5 239.5l.1-.4M117.6 236.2l-.2-.3M117.6 239.1l.1-.4M117.6 236.6v-.4M117.7 238.7v-.3M117.7 237.9h.1M117.7 237.1l-.1-.5M117.8 237.9v-.5"/>
<path d="M117.8 237.4l-.1-.3M204.8 231.1h-13.7M82 254.4v.1M82 254.5v.4M82 254.9v.4M82 255.3l.1 .4M82.1 253.7l-.1 .2M82.1 255.7l.1 .4M82.2 253.3l-.1 .4M82.2 256.1l.1 .4M82.3 252.9l-.1 .4M82.5 252.5l-.2 .4"/>
<path d="M82.6 257l.1 .2M82.7 252.2l-.2 .3M82.7 257.2l.2 .4M82.9 251.8l-.2 .4M82.9 251.8l.2-.3M82.9 257.6l.3 .3M83.1 251.5l.3-.4M83.2 257.9l.3 .3M83.4 251.1l.2-.3M83.5 258.2l.3 .3M83.6 250.8l.2-.3M83.8 258.5l.3 .2"/>
<path d="M83.8 250.5l.3-.4M84.1 250.1v-.1M84.1 258.7l.4 .2M84.4 249.5l.1-.1M84.5 258.9l.3 .3M84.5 249.4l.3-.3M84.8 249.1l.2-.4M84.8 259.2l.3 .2M85 248.7l.2-.3M85.1 259.4l.4 .2M85.2 248.4l.3-.4M85.5 259.6l.3 .2"/>
<path d="M85.5 248l.1-.3M85.8 259.8l.1 .1M85.9 247.2l.2-.2M86.1 247l.3-.4M86.4 246.6l.2-.4M86.6 246.2l.2-.3M86.8 245.9l.2-.4M87 245.5l.1-.2M87.4 244.8l.2-.4M87.6 244.4l.2-.4M87.8 244l.3-.3M88.1 243.7l.2-.4"/>
<path d="M88.3 243.3l.2-.3M88.5 243v-.1M88.7 242.4l.2-.2M88.9 242.2l.2-.3M89.1 241.9l.2-.4M89.3 241.5l.2-.4M89.5 241.1l.2-.4M89.7 240.7l.2-.3M89.9 240.4l.2-.4M90.1 240l.2-.4M106.1 260l-.1 .3M106.3 259.6l-.2 .4"/>
<path d="M106.4 259.3l-.1 .3M106.8 258.4l-.2 .4M107 258l-.2 .4M107.1 257.6l-.1 .4M107.3 257.2l-.2 .4M107.5 256.9l-.2 .3M107.5 256.7v.2M107.8 256.1l-.1 .1M108 255.7l-.2 .4M108.2 255.4l-.2 .3M108.4 255l-.2 .4M108.5 254.6l-.1 .4"/>
<path d="M108.8 254.2l-.3 .4M108.8 254.1v.1M109.1 253.5l-.1 .1M109.3 253.1l-.2 .4M109.5 252.7l-.2 .4M109.7 252.4l-.2 .3M109.9 252l-.2 .4M110.1 251.6l-.2 .4M110.3 251.2l-.2 .4M110.5 250.9l-.2 .3M110.7 250.5l-.2 .4M110.9 250.1l-.2 .4"/>
<path d="M111 249.8l-.1 .3M111.5 249l-.2 .4M111.7 248.7l-.2 .3M111.9 248.3l-.2 .4M112.1 247.9l-.2 .4M112.4 247.6l-.3 .3M112.4 247.5v.1M112.8 246.9l-.2 .1M113 246.5l-.2 .4M113.2 246.2l-.2 .3M113.4 245.8l-.2 .4M113.7 245.4l-.3 .4"/>
<path d="M113.8 245.1l-.1 .3M114.3 244.4l-.2 .2M114.6 244l-.3 .4M114.8 243.7l-.2 .3M115 243.3l-.2 .4M115.2 243l-.2 .3M115.3 242.8l-.1 .2M115.7 242.3h-.1M116 241.9l-.3 .4M116.2 241.6l-.2 .3M116.4 241.2l-.2 .4M116.6 240.9l-.2 .3"/>
<path d="M116.9 240.5l.2-.3M116.9 240.5l-.3 .4M117.1 240.2l.2-.4M86.4 260.2l.1 .1M86.5 260.3l.3 .2M86.8 260.5l.4 .2M87.2 260.7l.3 .2M87.5 260.9l.3 .2M87.8 261.1l.4 .2M88.2 261.3l.1 .1M88.8 261.6l.1 .1M88.9 261.7l.3 .2"/>
<path d="M89.2 261.9l.4 .2M89.6 262.1l.4 .2M90 262.3l.3 .2M90.3 262.5l.3 .2M90.6 262.7h.2M91 262.9l.4 .2M91.4 263.1l.3 .2M91.7 263.3l.4 .2M92.1 263.5l.4 .1M92.5 263.6l.3 .2M92.8 263.8l.2 .1M93.6 264.2l.3 .2"/>
<path d="M93.9 264.4l.4 .1M94.3 264.5l.3 .2M94.6 264.7l.4 .2M95 264.9l.4 .1M95.4 265l.3 .2M96.2 265.4l.3 .1M96.5 265.5l.4 .2M96.9 265.7l.3 .1M97.2 265.8l.4 .2M97.6 266l.4 .1M98 266.1l.3 .2M98.3 266.3l.4 .1"/>
<path d="M98.7 266.4l.4 .1M99.1 266.5l.4 .1M99.5 266.6h.4M99.9 266.6h.4M100.3 266.6h.2M101 266.5h.1M101.1 266.5l.5-.1M101.6 266.4l.3-.1M101.9 266.3l.4-.2M102.3 266.1l.4-.2M102.7 265.9l.3-.2M103 265.7v-.1"/>
<path d="M103.5 265.3l.1-.1M103.6 265.2l.3-.3M103.9 264.9l.2-.4M104.1 264.5l.3-.3M104.4 264.2l.2-.4M104.6 263.8l.1-.3M104.9 263l-.2 .5M105 262.7l-.1 .3M105.2 262.3l-.2 .4M105.2 262v.3M105.6 261.1l-.1 .4M105.8 260.7l-.2 .4"/>
<path d="M106 260.3l-.2 .4"/>
</g>
<path d="M92.5 71.2l15.4-29.1M122 68.2l-43.6-23.2M187.5 195.9l-.3-.8M188.4 195.9h-.9M190.6 191v-2.3M192 187.1l.6 1.1" fill="none" stroke="#000" stroke-width=".23" stroke-dasharray="51.8 12.2" stroke-linecap="butt"/>
<text font-size="5" x="44.5" y="286.8">XXI-KNM-30-1-500-9</text>
<text font-size="4.8" x="56.4" y="251.1" transform="rotate(-90 56.4 251.1)">A</text>
<g font-size="4">
<text x="185.8" y="52.6">M1:1</text>
<text x="186" y="103.2">M1:1</text>
</g>
<g font-size="3.8">
<text x="92.2" y="100.3">PRESJEK A-A</text>
<text x="92.3" y="104.8">SECTION A-A</text>
</g>
<g font-size="3.6">
<text x="97.9" y="30.8">58.2</text>
<text x="105.2" y="41.2" transform="rotate(-60 105.2 41.2)">R150</text>
<text x="110.7" y="59.9" transform="rotate(26 110.7 59.9)">R100</text>
<text x="183" y="62.9">53.93</text>
<text x="191.4" y="69.3" transform="rotate(-75 191.4 69.3)">R10</text>
<text x="166.2" y="77.8" transform="rotate(-90 166.2 77.8)">9.5</text>
<text x="106.3" y="81.9" transform="rotate(-78 106.3 81.9)">R7</text>
<text x="161.2" y="79.4" transform="rotate(-90 161.2 79.4)">12.5</text>
<text x="166.2" y="81.1" transform="rotate(-90 166.2 81.1)">3</text>
<text x="209" y="83.8" transform="rotate(46 209 83.8)">R5</text>
<text x="76.7" y="89.3" transform="rotate(28 76.7 89.3)">53.93</text>
<text x="144.1" y="86.2" transform="rotate(-62 144.1 86.2)">32.93</text>
<text x="185.9" y="88.3">44.8</text>
<text x="200.8" y="88" transform="rotate(-72 200.8 88)">R6</text>
<text x="179" y="111.3">32.93</text>
<text x="188.6" y="116.3" transform="rotate(-55 188.6 116.3)">R4</text>
<text x="163.3" y="125.5" transform="rotate(-90 163.3 125.5)">12.5</text>
<text x="168.5" y="123.9" transform="rotate(-90 168.5 123.9)">9.5</text>
<text x="168.5" y="127.2" transform="rotate(-90 168.5 127.2)">3</text>
<text x="198" y="130" transform="rotate(46 198 130)">R4</text>
<text x="182.1" y="132.7">25.2</text>
<text x="32.7" y="153.9" transform="rotate(-90 32.7 153.9)">66.5</text>
<text x="62.5" y="167.6" transform="rotate(-90 62.5 167.6)">3</text>
<text x="41" y="173.1" transform="rotate(-90 41 173.1)">9.5</text>
<text x="85.9" y="254.2" transform="rotate(-171 85.9 254.2)">R7</text>
<text x="96.6" y="256.7" transform="rotate(116 96.6 256.7)">R100</text>
</g>
<g font-size="3.5">
<text x="171.7" y="47.9">CAVITY DETAIL ON P.L</text>
<text x="164.4" y="98.7">CAVITY DETAIL ON 90° FROM P.L</text>
<text x="128.9" y="122.8" transform="rotate(-34 128.9 122.8)">R1</text>
<text x="72" y="250.9" transform="rotate(-10 72 250.9)">R1</text>
</g>
<g font-size="3.4">
<text x="138.9" y="154.4" transform="rotate(50 138.9 154.4)">6</text>
<text x="152.7" y="197.2" transform="rotate(-90 152.7 197.2)">9</text>
<text x="152.7" y="195.4" transform="rotate(-90 152.7 195.4)">±0.1</text>
<text x="72" y="242.7" transform="rotate(-6 72 242.7)">R1</text>
</g>
<g font-size="3.3">
<text x="140" y="70.8" transform="rotate(-75 140 70.8)">30°</text>
<text x="125.8" y="90.1" transform="rotate(-42 125.8 90.1)">36°</text>
<text x="97.4" y="109.1">Ø62</text>
<text x="92.7" y="115.3">Ø50.3</text>
<text x="84.9" y="121.1">1</text>
<text x="97.4" y="121.1">Ø25</text>
<text x="136.9" y="124.3" transform="rotate(-90 136.9 124.3)">12.7</text>
<text x="72.4" y="134.8" transform="rotate(-90 72.4 134.8)">14</text>
<text x="50.1" y="138.9" transform="rotate(-90 50.1 138.9)">26</text>
<text x="125.6" y="141.5" transform="rotate(54 125.6 141.5)">R1</text>
<text x="145.5" y="139.7" transform="rotate(-90 145.5 139.7)">28</text>
<text x="39.9" y="149.8" transform="rotate(-90 39.9 149.8)">57</text>
<text x="46.1" y="164.2" transform="rotate(-90 46.1 164.2)">16</text>
<text x="54.7" y="165.1" transform="rotate(-90 54.7 165.1)">9</text>
<text x="62" y="177.8" transform="rotate(-47 62 177.8)">R2</text>
<text x="128.5" y="181.6" transform="rotate(-20 128.5 181.6)">40°</text>
<text x="91.9" y="186.3">Ø77.85</text>
<text x="139.2" y="187.8" transform="rotate(-40 139.2 187.8)">60°</text>
<text x="163" y="189.8" transform="rotate(-90 163 189.8)">Ø</text>
<text x="163" y="188.2" transform="rotate(-90 163 188.2)">8</text>
<text x="97.4" y="194.5">Ø89</text>
<text x="185.4" y="202">10</text>
<text x="196.3" y="218.8">18</text>
<text x="96.5" y="223.2">50</text>
<text x="99.9" y="223.2">.8</text>
<text x="200.6" y="223.2">8</text>
<text x="182.4" y="232.8" transform="rotate(-90 182.4 232.8)">Ø8</text>
<text x="98.2" y="236" transform="rotate(76 98.2 236)">R22</text>
<text x="166.6" y="236" transform="rotate(-90 166.6 236)">9.6</text>
<text x="107.7" y="242.9" transform="rotate(-73 107.7 242.9)">R12</text>
<text x="152.9" y="247.8" transform="rotate(-90 152.9 247.8)">32</text>
<text x="184" y="301.3">XXXI-KNM-30-1-500-9</text>
<text x="185.6" y="301.3">XI-KNM-30-1-500</text>
</g>
<g font-size="3">
<text x="61" y="23.7">8 holes Ø6mm</text>
<text x="123.1" y="21">0.05-0.08mm deep</text>
<text x="123.4" y="18">8 slots 8mm wide</text>
<text x="59.8" y="57.3">P.L.</text>
<text x="135.6" y="57.2">P.L.</text>
<text x="167" y="174.4">zavariti</text>
<text x="167.9" y="177.9">welded</text>
<text x="163.2" y="197.3">zatik</text>
<text x="163.2" y="200.7">pin</text>
<text x="186" y="211.4">DETALJ ?TIFTA</text>
<text x="187.7" y="215.4">PIN DETAIL</text>
<text x="211" y="233.5" transform="rotate(-90 211 233.5)">M8</text>
</g>
<g font-size="2.9">
<text x="196.7" y="15.4">polirano</text>
<text x="182.1" y="19.2">N8</text>
<text x="191.1" y="19.2">N5</text>
<text x="198.5" y="19.2">polish</text>
<text x="35.2" y="33.1">6 rupa Ø6mm</text>
<text x="34.9" y="37">6 holes Ø6mm</text>
<text x="48.3" y="154.8">welded</text>
<text x="48.3" y="151">zavariti</text>
<text x="119.8" y="201.6">hard welded</text>
<text x="120.1" y="198.4">metalizirano</text>
<text x="119.6" y="205.6">30-35 HRc</text>
<text x="123.2" y="208.9">(2x2)</text>
<text x="134.5" y="245.5">D.L.</text>
<text x="134.5" y="248.8">P.L.</text>
<text x="148.4" y="267.5">glass, rounded with radius R=0.8 mm</text>
<text x="148.4" y="264.5">Sharp edges which are not in contact with</text>
<text x="148.4" y="272.4">Untoleranced dimensions: 0.0= ±0.1mm</text>
<text x="187.5" y="275.5">0.00=</text>
<text x="196.1" y="275.5">±0.05mm</text>
</g>
<g font-size="2.5">
<text x="189.2" y="62.8">-0.05</text>
<text x="190.2" y="60.6">0</text>
<text x="145.5" y="78.6" transform="rotate(-62 145.5 78.6)">0</text>
<text x="146.9" y="80.5" transform="rotate(-62 146.9 80.5)">-0.05</text>
<text x="82.3" y="92.1" transform="rotate(28 82.3 92.1)">-0.05</text>
<text x="84.2" y="90.7" transform="rotate(28 84.2 90.7)">0</text>
<text x="185.4" y="111.2">-0.05</text>
<text x="186.4" y="109.1">0</text>
<text x="172.9" y="277.9">CAPACITY</text>
<text x="174.6" y="281.8">SCALE</text>
<text x="186.4" y="281.4">1:1</text>
<text x="194.3" y="281.8">DWG.NO</text>
<text x="194.4" y="277.9">WEIGHT</text>
<text x="176.1" y="285.6">DRN</text>
<text x="184.5" y="285.6">DATE</text>
<text x="204" y="285.4">/BY</text>
<text x="173.7" y="293.3">APPROVE</text>
<text x="173.8" y="289.5">REVISION</text>
<text x="184.5" y="289.5">DATE</text>
<text x="184.5" y="293.3">DATE</text>
<text x="191.7" y="289.5">2019.02.23.</text>
<text x="204" y="289.2">/BY</text>
<text x="204" y="293">/BY</text>
<text x="173.9" y="297.1">REMARK</text>
<text x="184.3" y="296.7">Dimensions are in mm</text>
<text x="172.7" y="300.9">JOB NAME</text>
<text x="115.1" y="308">MATERIAL:</text>
</g>
<g font-size="2.4">
<text x="102.3" y="113.3">0</text>
<text x="101.1" y="115.3">-0.05</text>
<text x="134.8" y="116.4" transform="rotate(-90 134.8 116.4)">0</text>
<text x="136.9" y="117.6" transform="rotate(-90 136.9 117.6)">-0.07</text>
<text x="103.2" y="184.2">0</text>
<text x="101.9" y="186.3">-0.03</text>
<text x="164.5" y="231" transform="rotate(-90 164.5 231)">+0.05</text>
<text x="166.6" y="229.8" transform="rotate(-90 166.6 229.8)">0</text>
</g>
<text font-size="2.2" x="204.8" y="278">340g</text>
<text font-size="2" x="134.5" y="308.6">CAST IRON+METAL</text>
<text font-size="1.9" x="185" y="277.9">518ml</text>
<text font-size="1.8" x="132" y="289.3">changes</text>
<g font-size="1.7">
<text x="111.5" y="288.8">Ind</text>
<text x="159.6" y="288.2">Name</text>
<text x="166.5" y="288.2">Date</text>
</g>
<g font-size="1.5">
<text x="209.1" y="276.7">+10</text>
<text x="210.7" y="278">0</text>
</g>
<g font-size="1.4">
<text x="189.8" y="276.7">+10</text>
<text x="190.5" y="277.9">-7</text>
</g>
</svg>
